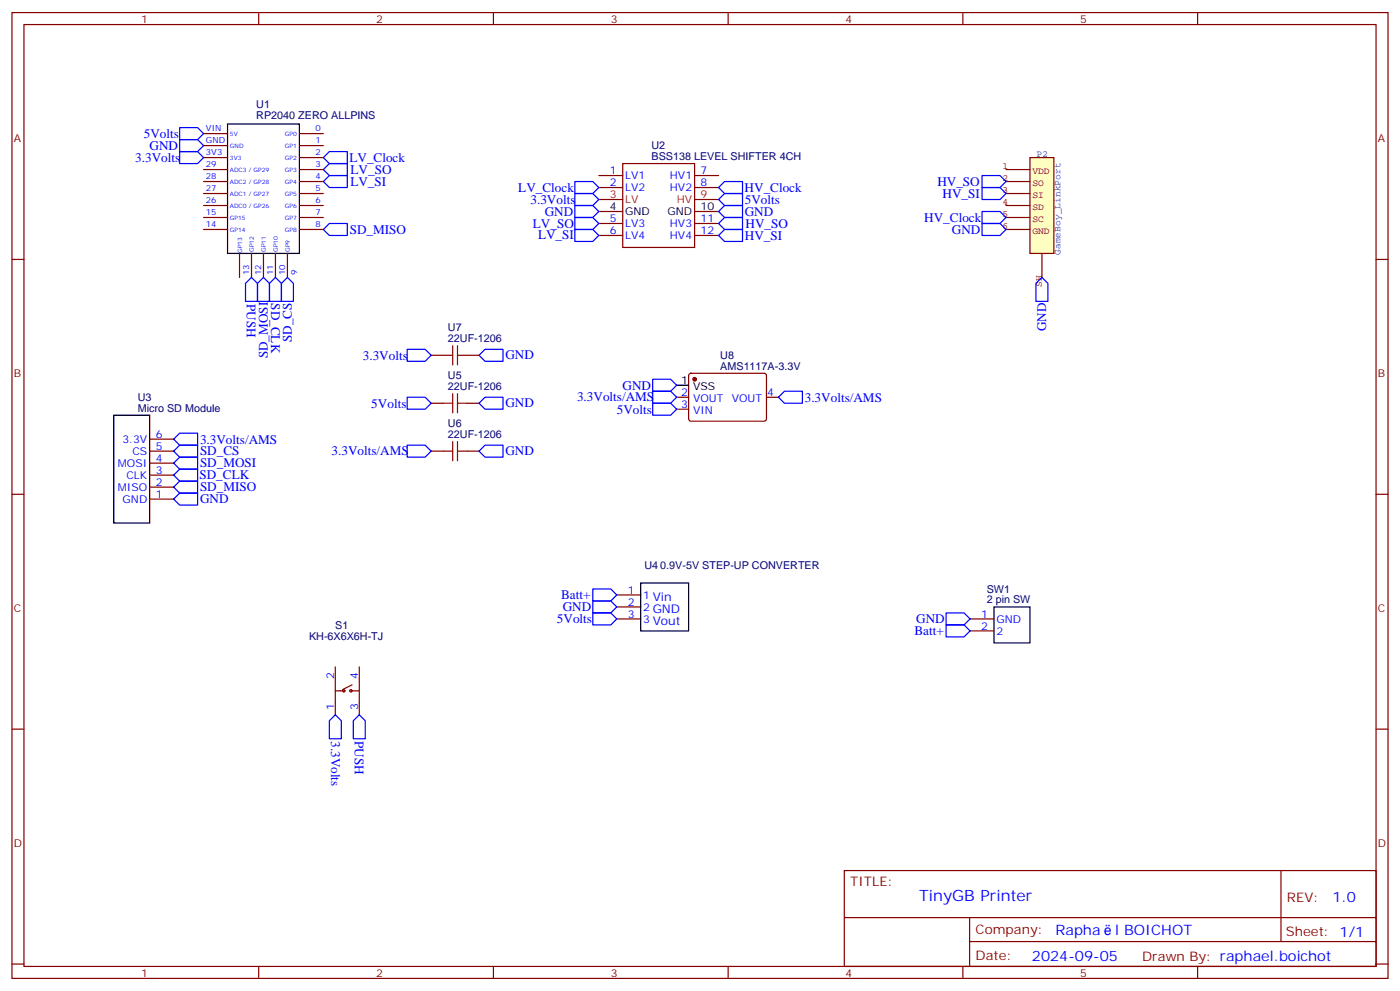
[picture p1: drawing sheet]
<svg xmlns="http://www.w3.org/2000/svg" width="412mm" height="292mm" viewBox="0 0 412 292" stroke-linecap="round" stroke-linejoin="round" font-family="sans-serif">
<g fill="none" stroke="#870000" stroke-width=".35">
<path d="M3.5 3.7h405.4v284.3h-405.4zM7.1 7.2h398.2v277.3h-398.2zM76.2 3.7v3.5M145.3 3.7v3.5M214.5 3.7v3.5M283.6 3.7v3.5M352.8 3.7v3.5M60 39.3h7M88.2 39.3h7M60 42.9h7M60 46.4h7M60 49.9h7"/>
<path d="M60 53.4h7M60 57h7M88.2 42.9h7M88.2 46.4h7M88.2 49.9h7M88.2 53.4h7M88.2 57h7M3.5 76.4h3.6M60 60.5h7M60 64h7M60 67.6h7M70.6 74.6v7.1"/>
<path d="M74.1 74.6v7.1M77.6 74.6v7.1M81.1 74.6v7.1M84.7 74.6v7.1M88.2 60.5h7M88.2 64h7M88.2 67.6h7M405.3 76.4h3.6M3.5 145.5h3.6M405.3 145.5h3.6M3.5 214.7h3.6M405.3 214.7h3.6"/>
<path d="M248.7 256.3h156.6v28.2h-156.6zM377.3 256.3v20.9M248.7 270.1h156.5M285.6 277.2h119.6M285.6 270.1v14.2M3.5 283.8h3.6M76.2 284.5v3.5M145.3 284.5v3.5M214.5 284.5v3.5M283.6 284.5v3.5M352.8 284.5v3.5M405.3 283.8h3.6"/>
</g>
<path d="M67 36.5h21.2v38.1h-21.2z" fill="none" stroke="#000" stroke-width=".35"/>
<path d="M303.4 46.4h7v28.2h-7z" fill="#ffffc2" stroke="#850000" stroke-width=".35"/>
<path d="M296.3 49.9h7.1M296.3 53.4h7.1M296.3 57h7.1M296.3 60.5h7.1M296.3 64h7.1M296.3 67.6h7.1M306.9 74.6v7.1" fill="none" stroke="#850000" stroke-width=".35"/>
<g fill="none" stroke="#870000" stroke-width=".35">
<path d="M176.4 55.2h7M176.4 51.7h7M176.4 58.7h7M183.4 48.2h21.2v24.6h-21.2zM204.6 55.2h7.1M204.6 51.7h7.1M204.6 58.7h7.1M176.4 62.3h7M176.4 65.8h7M176.4 69.3h7M204.6 62.3h7.1M204.6 65.8h7.1"/>
<path d="M204.6 69.3h7.1M127 118.7h3.5M127 104.6h3.5M137.6 118.7h3.5M137.6 104.6h3.5M199.3 116.9h3.5M203.1 110.1l.5-.2h21.7l.5 .7-.1 13-.6 .4-21.8-.1-.5-.6v-12.7zM225.8 116.9h3.5M44.1 129.3h7.1M44.1 132.8h7.1M44.1 136.3h7.1M44.1 139.9h7.1"/>
<path d="M127 132.8h3.5M137.6 132.8h3.5M199.3 120.5h3.5M44.1 143.4h7.1M44.1 146.9h7.1M181.7 175.2h7M181.7 178.7h7M98.8 196.3v14.1M105.8 196.3v14.1M181.7 182.2h7M285.8 182.2h7M285.8 185.7h7"/>
<path d="M98.8 203.4h2.4M103.4 203.4h2.4M103.7 201.6l-2.8 1.4"/>
<circle cx="101.2" cy="203.4" r=".35"/>
<circle cx="103.4" cy="203.4" r=".35"/>
</g>
<path d="M199.3 113.4h3.5M33.5 122.2h10.6v31.8h-10.6zM188.7 171.6h14.1v14.1h-14.1zM292.8 178.7h10.6v10.6h-10.6z" fill="none" stroke="#000" stroke-width=".35"/>
<g fill="none" stroke="#00f" stroke-width=".35">
<path d="M52.9 37.6h5.3l1.8 1.7-1.8 1.8h-5.3zM52.9 41.1h5.3l1.8 1.8-1.8 1.7h-5.3zM52.9 44.6h5.3l1.8 1.8-1.8 1.8h-5.3zM95.2 46.4l1.8-1.8h5.3v3.6h-5.3zM95.2 49.9l1.8-1.7h5.3v3.5h-5.3zM95.2 53.4l1.8-1.7h5.3v3.5h-5.3zM169.3 57h5.3l1.8 1.7-1.8 1.8h-5.3zM169.3 53.4h5.3l1.8 1.8-1.8 1.8h-5.3zM211.7 58.7l1.7-1.7h5.3v3.5h-5.3zM211.7 55.2l1.7-1.8h5.3v3.6h-5.3zM289.3 51.7h5.3l1.7 1.7-1.7 1.8h-5.3zM289.3 55.2h5.3l1.7 1.8-1.7 1.7h-5.3z"/>
<path d="M95.2 67.6l1.8-1.8h5.3v3.5h-5.3zM169.3 60.5h5.3l1.8 1.8-1.8 1.7h-5.3zM169.3 64h5.3l1.8 1.8-1.8 1.8h-5.3zM169.3 67.6h5.3l1.8 1.7-1.8 1.8h-5.3zM211.7 62.3l1.7-1.8h5.3v3.5h-5.3zM211.7 69.3l1.7-1.7h5.3v3.5h-5.3zM211.7 65.8l1.7-1.8h5.3v3.6h-5.3zM289.3 65.8h5.3l1.7 1.8-1.7 1.7h-5.3zM289.3 62.3h5.3l1.7 1.7-1.7 1.8h-5.3zM74.1 81.7l1.7 1.7v5.3h-3.5v-5.3zM77.6 81.7l1.8 1.7v5.3h-3.6v-5.3zM79.4 83.4l1.7-1.7 1.8 1.7v5.3h-3.5z"/>
<path d="M84.7 81.7l1.7 1.7v5.3h-3.5v-5.3zM306.9 81.7l1.8 1.7v5.3h-3.5v-5.3zM119.9 116.9h5.3l1.8 1.8-1.8 1.8h-5.3zM119.9 102.8h5.3l1.8 1.8-1.8 1.8h-5.3zM141.1 118.7l1.8-1.8h5.3v3.6h-5.3zM141.1 104.6l1.8-1.8h5.3v3.6h-5.3zM192.3 111.7h5.3l1.7 1.7-1.7 1.8h-5.3zM192.3 118.7h5.3l1.7 1.8-1.7 1.7h-5.3zM192.3 115.2h5.3l1.7 1.7-1.7 1.8h-5.3zM229.3 116.9l1.8-1.7h5.3v3.5h-5.3zM51.2 129.3l1.7-1.8h5.3v3.6h-5.3zM51.2 132.8l1.7-1.7h5.3v3.5h-5.3z"/>
<path d="M51.2 139.9l1.7-1.8h5.3v3.5h-5.3zM51.2 136.3l1.7-1.7h5.3v3.5h-5.3zM119.9 131.1h5.3l1.8 1.7-1.8 1.8h-5.3zM141.1 132.8l1.8-1.7h5.3v3.5h-5.3zM51.2 146.9l1.7-1.7h5.3v3.5h-5.3zM51.2 143.4l1.7-1.8h5.3v3.6h-5.3zM174.6 176.9h5.3l1.8 1.8-1.8 1.7h-5.3zM174.6 173.4h5.3l1.8 1.8-1.8 1.7h-5.3zM174.6 180.4h5.3l1.8 1.8-1.8 1.8h-5.3zM278.7 180.4h5.3l1.8 1.8-1.8 1.8h-5.3zM278.7 184h5.3l1.8 1.7-1.8 1.8h-5.3zM98.8 210.4l1.7 1.8v5.3h-3.5v-5.3z"/>
<path d="M105.8 210.4l1.8 1.8v5.3h-3.5v-5.3z"/>
</g>
<path d="M130.5 118.7h2.8M130.5 104.6h2.8M133.3 101.8v5.6M133.3 115.9v5.6M134.8 118.7h2.8M134.8 101.8v5.6M134.8 115.9v5.6M134.8 104.6h2.8M130.5 132.8h2.8M133.3 130v5.6M134.8 130v5.6M134.8 132.8h2.8" fill="none" stroke="#a10000" stroke-width=".35"/>
<circle cx="204.6" cy="111.7" r=".53" fill="#870000" stroke="#870000" stroke-width=".35"/>
<text font-size="4.6" fill="#00f" x="270.8" y="265.3">TinyGB Printer</text>
<g font-size="4.2" fill="#00f">
<text x="392.5" y="265.6">1.0</text>
<text x="310.9" y="275.1">Rapha</text>
<text x="328.5" y="275.1">l BOICHOT</text>
<text x="304" y="282.9">2024-09-05</text>
</g>
<g font-size="3.9" fill="#00f">
<text x="42.4" y="40.6">5Volts</text>
<text x="39.8" y="47.7">3.3Volts</text>
<text x="44.1" y="44.1">GND</text>
<text x="102.9" y="47.8">LV_Clock</text>
<text x="103.3" y="51.1">LV_SO</text>
<text x="103.2" y="54.8">LV_SI</text>
<text x="152.7" y="56.5">LV_Clock</text>
<text x="219.4" y="56.6">HV_Clock</text>
<text x="219.4" y="60">5Volts</text>
<text x="276.1" y="54.7">HV_SO</text>
<text x="277.6" y="58.2">HV_SI</text>
<text x="156.3" y="60">3.3Volts</text>
<text x="160.5" y="63.5">GND</text>
<text x="219.4" y="63.5">GND</text>
<text x="272.3" y="65.3">HV_Clock</text>
<text x="103" y="68.8">SD_MISO</text>
<text x="157" y="67.1">LV_SO</text>
<text x="158.5" y="70.5">LV_SI</text>
<text x="219.4" y="70.6">HV_SI</text>
<text x="219.6" y="67.1">HV_SO</text>
<text x="280.4" y="68.8">GND</text>
<text x="72.7" y="89.4" transform="rotate(90 72.7 89.4)">PUSH</text>
<text x="79.9" y="89.3" transform="rotate(90 79.9 89.3)">SD_CLK</text>
<text x="85.9" y="100.7" transform="rotate(-90 85.9 100.7)">SD_CS</text>
<text x="308.2" y="97.6" transform="rotate(-90 308.2 97.6)">GND</text>
<text x="78.9" y="105.5" transform="rotate(-90 78.9 105.5)">SD_MOSI</text>
<text x="106.9" y="105.9">3.3Volts</text>
<text x="148.9" y="105.8">GND</text>
<text x="109.4" y="120">5Volts</text>
<text x="148.9" y="119.9">GND</text>
<text x="170" y="118.1">3.3Volts/AMS</text>
<text x="183.4" y="114.7">GND</text>
<text x="237.1" y="118.4">3.3Volts/AMS</text>
<text x="181.7" y="121.7">5Volts</text>
<text x="58.9" y="130.7">3.3Volts/AMS</text>
<text x="58.9" y="134.1">SD_CS</text>
<text x="58.9" y="137.5">SD_MOSI</text>
<text x="97.7" y="134">3.3Volts/AMS</text>
<text x="148.9" y="134">GND</text>
<text x="58.8" y="141.1">SD_CLK</text>
<text x="58.9" y="148.1">GND</text>
<text x="58.9" y="144.7">SD_MISO</text>
<text x="165.3" y="176.4">Batt+</text>
<text x="165.8" y="180">GND</text>
<text x="164.1" y="183.5">5Volts</text>
<text x="269.9" y="183.4">GND</text>
<text x="269.4" y="187">Batt+</text>
<text x="97.6" y="218.2" transform="rotate(90 97.6 218.2)">3.3Volts</text>
<text x="104.5" y="218.2" transform="rotate(90 104.5 218.2)">PUSH</text>
</g>
<g font-size="3.9" fill="#800">
<text x="250.5" y="260.9">TITLE:</text>
<text x="379.1" y="265.6">REV:</text>
<text x="287.4" y="275.1">Company:</text>
<text x="378.7" y="275.7">Sheet: 1/1</text>
<text x="287.4" y="282.8">Date:</text>
<text x="336.4" y="282.8">Drawn By: raphael.boichot</text>
</g>
<g font-size="3.2" fill="#800">
<text x="41.6" y="6.7">1</text>
<text x="110.8" y="6.7">2</text>
<text x="179.9" y="6.7">3</text>
<text x="249.1" y="6.7">4</text>
<text x="318.2" y="6.7">5</text>
<text x="4.1" y="41.8">A</text>
<text x="405.9" y="41.8">A</text>
<text x="4.1" y="110.9">B</text>
<text x="405.9" y="110.9">B</text>
<text x="4.1" y="180.1">C</text>
<text x="405.9" y="180.1">C</text>
<text x="4.1" y="249.2">D</text>
<text x="405.9" y="249.2">D</text>
<text x="41.6" y="287.5">1</text>
<text x="110.8" y="287.5">2</text>
<text x="179.9" y="287.5">3</text>
<text x="249.1" y="287.5">4</text>
<text x="318.2" y="287.5">5</text>
</g>
<g font-size="3.2" fill="#000080">
<text x="75.5" y="35">RP2040 ZERO ALLPINS</text>
<text x="75.5" y="31.8">U1</text>
<text x="191.9" y="47.1">BSS138 LEVEL SHIFTER 4CH</text>
<text x="191.9" y="43.9">U2</text>
<text x="132" y="100.7">22UF-1206</text>
<text x="132" y="97.5">U7</text>
<text x="212.2" y="105.7">U8</text>
<text x="132" y="111.7">U5</text>
<text x="212.2" y="108.8">AMS1117A-3.3V</text>
<text x="40.6" y="118">U3</text>
<text x="132" y="114.8">22UF-1206</text>
<text x="40.6" y="121.2">Micro SD Module</text>
<text x="132" y="125.8">U6</text>
<text x="132" y="128.9">22UF-1206</text>
<text x="189.8" y="167.4">U4</text>
<text x="194.5" y="167.5">0.9V-5V STEP-UP CONVERTER</text>
<text x="290.7" y="177.6">2 pin SW</text>
<text x="290.7" y="174.4">SW1</text>
<text x="98.7" y="185.1">S1</text>
<text x="91" y="188.3">KH-6X6X6H-TJ</text>
</g>
<g font-size="3.2" fill="#00f">
<text x="179.7" y="51.3">1</text>
<text x="184.2" y="52.7">LV1</text>
<text x="197.3" y="52.7">HV1</text>
<text x="206.4" y="51.3">7</text>
<text x="179.7" y="54.9">2</text>
<text x="184.2" y="56.3">LV2</text>
<text x="197.3" y="56.3">HV2</text>
<text x="206.4" y="54.9">8</text>
<text x="179.7" y="65.4">5</text>
<text x="206.4" y="65.4">11</text>
<text x="179.7" y="69">6</text>
<text x="184.2" y="66.9">LV3</text>
<text x="184.2" y="70.4">LV4</text>
<text x="197.3" y="66.9">HV3</text>
<text x="197.3" y="70.4">HV4</text>
<text x="206.4" y="69">12</text>
<text x="200.7" y="116.6">2</text>
<text x="204.2" y="118.4">VOUT</text>
<text x="215.5" y="118.4">VOUT</text>
<text x="226" y="116.6">4</text>
<text x="200.7" y="120.1">3</text>
<text x="204.2" y="121.9">VIN</text>
<text x="36" y="130.4">3.3V</text>
<text x="45.9" y="128.9">6</text>
<text x="34.7" y="137.4">MOSI</text>
<text x="39" y="133.9">CS</text>
<text x="45.9" y="132.5">5</text>
<text x="45.9" y="136">4</text>
<text x="37.2" y="140.9">CLK</text>
<text x="45.9" y="139.5">3</text>
<text x="45.9" y="143.1">2</text>
<text x="34.7" y="144.5">MISO</text>
<text x="36.1" y="148">GND</text>
<text x="45.9" y="146.6">1</text>
<text x="185" y="174.8">1</text>
<text x="185" y="178.3">2</text>
<text x="189.4" y="176.2">1 Vin</text>
<text x="189.4" y="179.7">2 GND</text>
<text x="185" y="181.9">3</text>
<text x="189.4" y="183.3">3 Vout</text>
<text x="289" y="181.9">1</text>
<text x="289" y="185.4">2</text>
<text x="293.5" y="183.3">GND</text>
<text x="293.5" y="186.8">2</text>
<text x="98.4" y="199.8" transform="rotate(-90 98.4 199.8)">2</text>
<text x="105.5" y="199.8" transform="rotate(-90 105.5 199.8)">4</text>
<text x="98.4" y="208.9" transform="rotate(-90 98.4 208.9)">1</text>
<text x="105.5" y="208.9" transform="rotate(-90 105.5 208.9)">3</text>
</g>
<g font-size="3.2" fill="#f00">
<text x="179.7" y="58.4">3</text>
<text x="184.2" y="59.8">LV</text>
<text x="199.3" y="59.8">HV</text>
<text x="206.4" y="58.4">9</text>
</g>
<g font-size="3.2">
<text x="179.7" y="61.9">4</text>
<text x="184.2" y="63.3">GND</text>
<text x="196.6" y="63.3">GND</text>
<text x="206.4" y="61.9">10</text>
<text x="200.7" y="113.1">1</text>
<text x="204.2" y="114.8">VSS</text>
</g>
<g font-size="2.8" fill="#008484">
<text x="305.3" y="46.2">P2</text>
<text x="312.3" y="75" transform="rotate(-90 312.3 75)">GameBoy_LinkPort</text>
</g>
<g font-size="2.8" fill="#840000">
<text x="295.3" y="49.9">1</text>
<text x="295.3" y="53.4">2</text>
<text x="304.1" y="51.2">VDD</text>
<text x="295.3" y="56.9">3</text>
<text x="304.1" y="54.8">SO</text>
<text x="304.1" y="58.3">SI</text>
<text x="295.3" y="60.5">4</text>
<text x="295.3" y="64">5</text>
<text x="304.1" y="61.8">SD</text>
<text x="304.1" y="65.4">SC</text>
<text x="295.3" y="67.5">6</text>
<text x="304.1" y="68.9">GND</text>
<text x="306.9" y="84.3" transform="rotate(-90 306.9 84.3)">SH</text>
</g>
<g font-size="2.5" fill="#00f">
<text x="60.7" y="38.6">VIN</text>
<text x="93" y="38.6">0</text>
<text x="60.7" y="45.7">3V3</text>
<text x="60.7" y="42.2">GND</text>
<text x="93" y="42.2">1</text>
<text x="93" y="45.7">2</text>
<text x="60.7" y="52.7">28</text>
<text x="60.7" y="49.2">29</text>
<text x="93" y="49.2">3</text>
<text x="93" y="52.7">4</text>
<text x="60.7" y="59.8">26</text>
<text x="60.7" y="56.3">27</text>
<text x="93" y="56.3">5</text>
<text x="93" y="59.8">6</text>
<text x="60.7" y="63.3">15</text>
<text x="93" y="63.3">7</text>
<text x="60.7" y="66.9">14</text>
<text x="93" y="66.9">8</text>
<text x="73.4" y="81" transform="rotate(-90 73.4 81)">13</text>
<text x="76.9" y="81" transform="rotate(-90 76.9 81)">12</text>
<text x="80.4" y="81" transform="rotate(-90 80.4 81)">11</text>
<text x="84" y="81" transform="rotate(-90 84 81)">10</text>
<text x="87.5" y="81" transform="rotate(-90 87.5 81)">9</text>
</g>
<g font-size="1.8" fill="#00f">
<text x="67.7" y="40">5V</text>
<text x="83.9" y="40">GP0</text>
<text x="67.7" y="43.6">GND</text>
<text x="67.7" y="47.1">3V3</text>
<text x="83.9" y="43.6">GP1</text>
<text x="83.9" y="47.1">GP2</text>
<text x="67.7" y="50.6">ADC3 / GP29</text>
<text x="83.9" y="50.6">GP3</text>
<text x="67.7" y="54.2">ADC2 / GP28</text>
<text x="67.7" y="57.7">ADC1 / GP27</text>
<text x="83.9" y="54.2">GP4</text>
<text x="83.9" y="57.7">GP5</text>
<text x="67.7" y="61.2">ADC0 / GP26</text>
<text x="67.7" y="64.7">GP15</text>
<text x="83.9" y="61.2">GP6</text>
<text x="83.9" y="64.7">GP7</text>
<text x="67.7" y="68.3">GP14</text>
<text x="83.9" y="68.3">GP8</text>
<text x="71.3" y="74.5" transform="rotate(-90 71.3 74.5)">GP13</text>
<text x="74.8" y="74.1" transform="rotate(-90 74.8 74.1)">GP12</text>
<text x="78.3" y="74.1" transform="rotate(-90 78.3 74.1)">GP11</text>
<text x="81.8" y="74.1" transform="rotate(-90 81.8 74.1)">GP10</text>
<text x="85.4" y="74.2" transform="rotate(-90 85.4 74.2)">GP9</text>
</g>
</svg>
